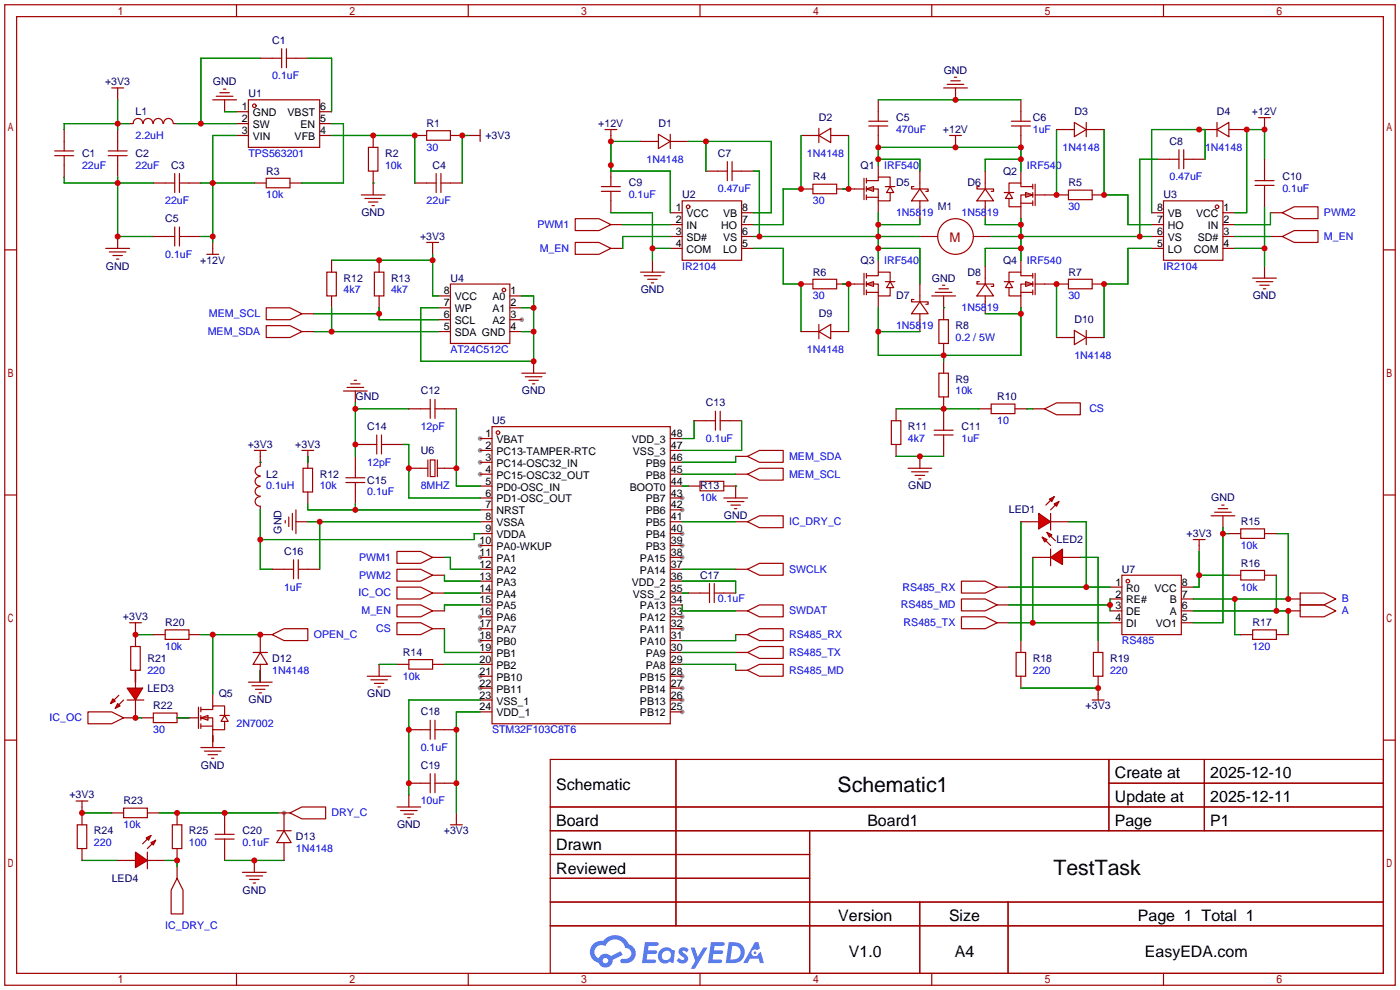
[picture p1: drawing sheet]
<svg xmlns="http://www.w3.org/2000/svg" width="299mm" height="212mm" viewBox="0 0 299 212" stroke-linecap="round" stroke-linejoin="round" font-family="sans-serif">
<g fill="#999">
<circle cx="102.6" cy="93.7" r=".51"/>
<circle cx="102.6" cy="96.3" r=".51"/>
<circle cx="102.6" cy="98.8" r=".51"/>
<circle cx="102.6" cy="101.3" r=".51"/>
<circle cx="102.6" cy="116.6" r=".51"/>
<circle cx="102.6" cy="119.1" r=".51"/>
<circle cx="102.6" cy="131.8" r=".51"/>
<circle cx="102.6" cy="134.4" r=".51"/>
<circle cx="102.6" cy="136.9" r=".51"/>
<circle cx="102.6" cy="144.5" r=".51"/>
<circle cx="102.6" cy="147.1" r=".51"/>
<circle cx="145.8" cy="152.1" r=".51"/>
<circle cx="145.8" cy="149.6" r=".51"/>
<circle cx="145.8" cy="147.1" r=".51"/>
<circle cx="145.8" cy="144.5" r=".51"/>
<circle cx="145.8" cy="134.4" r=".51"/>
<circle cx="145.8" cy="131.8" r=".51"/>
<circle cx="145.8" cy="119.1" r=".51"/>
<circle cx="145.8" cy="116.6" r=".51"/>
<circle cx="145.8" cy="114" r=".51"/>
<circle cx="145.8" cy="109" r=".51"/>
<circle cx="145.8" cy="106.4" r=".51"/>
<circle cx="111.5" cy="68.3" r=".51"/>
<circle cx="60.7" cy="173.7" r=".51"/>
</g>
<g fill="none" stroke="#a10000" stroke-width=".25">
<path d="M1 1h297.2v209.6h-297.2zM3.6 3.6h292.1v204.4h-292.1zM50.5 1v2.6M100.1 1v2.6M149.6 1v2.6M199.1 1v2.6M248.7 1v2.6M1 53.4h2.6M295.7 53.4h2.5M1 105.8h2.6M295.7 105.8h2.5M1 158.2h2.6"/>
<path d="M295.7 158.2h2.5M117.6 162.3h178.1v45.7h-178.1zM117.6 172.5h178.1M117.6 177.5h178.1M144.5 162.3v35.6M173 177.5v30.5M237 162.3v15.2M237 167.4h58.7M257.4 162.3v15.2M117.6 182.6h55.4M117.6 192.8h178.1M117.6 187.7h55.4"/>
<path d="M117.6 197.9h178.1M196.6 192.8v15.2M215.4 192.8v15.2M50.5 208v2.6M100.1 208v2.6M149.6 208v2.6M199.1 208v2.6M248.7 208v2.6"/>
</g>
<g fill="#5487ff">
<path d="M145.3 202.7a1.3 1.3 0 0 1 1.9 .3l-.4 .6a.54 .54 0 0 0-.9-.2l.1 .2a1.34 1.34 0 0 1 .9 1.8 1.47 1.47 0 0 1-2.3-.1l.5-.6 .8 .5a.31 .31 0 0 0 .4-.3 .31 .31 0 0 0-.3-.4 1.12 1.12 0 0 1-.7-1.8z"/>
<path d="M147.6 202.5h.9l.6 2 1.2-2h.9l-2.7 4.6h-.9l1-1.7z"/>
<path d="M137.8 201.4h1.7a1.31 1.31 0 0 1 1.2 .2 .4 .4 0 0 1-.3 .5l-1.8 .1-.1 .9h1.6a.4 .4 0 0 1 .4 .4 .4 .4 0 0 1-.5 .4h-1.6l-.2 1.2h1.4a.46 .46 0 0 1 .5 0 .46 .46 0 0 1 .1 .5l-.4 .2h-2.6z"/>
<path d="M151.9 201.4h1.7a1.32 1.32 0 0 1 1.2 .2 .39 .39 0 0 1-.3 .5l-1.8 .1-.1 .9h1.6a.4 .4 0 0 1 .4 .4 .4 .4 0 0 1-.4 .4h-1.7l-.2 1.2h1.4a.46 .46 0 0 1 .5 0 .46 .46 0 0 1 .1 .5l-.4 .2h-2.6z"/>
<path d="M161.3 201.4h.8l.3 1.3-.6 .4a.75 .75 0 0 0-1.1 .3 .75 .75 0 0 0 .5 1 .75 .75 0 0 0 .9-.7l.5-.2 .6 2.3h-.8l-.3-.9h-1.8l-.5 .9h-1z"/>
<path d="M155.7 201.4l-.6 4.4h1.5a2.27 2.27 0 0 0 2.6-2.2 2.27 2.27 0 0 0-2.7-2.2zM156.5 202.1a1.5 1.5 0 0 1 1.8 1.6 1.5 1.5 0 0 1-1.9 1.4h-.3z"/>
<path d="M141.2 203a1.6 1.6 0 0 0-.3 2.3 1.6 1.6 0 0 0 2.3 .2l.7 .3 .3-2.4-.1-.3-.5-.1a1.58 1.58 0 0 0-2.4 0zM141.8 203.5a.98 .98 0 0 1 1.6 .4 .98 .98 0 0 1-1.1 1.3 .94 .94 0 0 1-.9-.7 .94 .94 0 0 1 .4-1z"/>
<path d="M126.8 201.8a2.37 2.37 0 0 0 1.1 4 1.54 1.54 0 0 0 1.8 1 1.54 1.54 0 0 0 1.2-1.6l2.2-1.1-.5-.8-2 1a1.57 1.57 0 0 0-2.7 .5 1.5 1.5 0 0 1-.7-2.1 1.5 1.5 0 0 1 2.2-.5 2.23 2.23 0 0 1 2.3-1.4 2.23 2.23 0 0 1 2 1.8 1.16 1.16 0 0 1 1.2 1.1 1.16 1.16 0 0 1-1.1 1.2h-.7a.47 .47 0 0 0-.5 .4 .47 .47 0 0 0 .4 .5 2.17 2.17 0 0 0 2.5-.9 2.17 2.17 0 0 0-.3-2.7l-.8-.4a3.2 3.2 0 0 0-5.5-.7l-1.1 .1zM128.8 205.3a.6 .6 0 0 1 1.2 0 .6 .6 0 0 1-1.2 0z"/>
<circle cx="161.4" cy="203.6" r=".28"/>
</g>
<g fill="none" stroke="#a10000" stroke-width=".25">
<path d="M201.7 18.8h5.1M202.4 18h3.6M203.2 17.3h2M204 16.5h.5M204.2 18.8v2.5M128.5 39.9h4.1M129.3 27.7h2.5M130.6 27.7v2.5M130.6 35.3v4.6M136.9 30.2h3.8M140.7 28.7l2.6 1.5-2.6 1.6zM143.3 28.7v3.1"/>
<path d="M143.3 30.2h3.8M150.9 36.6h4.5M155.4 34.5v4.1M156.5 36.6h4.5M156.5 34.5v4.1M171.2 29h3.8M173.7 39.4h5.1v2h-5.1zM175 29l2.5-1.6v3.1zM175 27.4v3.1M177.5 29h3.9M184.7 38.1v4.6M185.2 38.6h2.5v-.8h2.5v2.1"/>
<path d="M185.2 38.1v1M185.2 39.9v1M185.7 25.9h4M185.7 26.9h4M187.7 21.3v4.6M187.7 26.9v4.6M187.7 35.3v2.5M189.2 39.9h2.1M190.2 39.9l.8 1.2h-1.5zM202.9 29h2.6M204.2 29v2.5M216.2 25.9h4"/>
<path d="M216.2 26.9h4M218.2 21.3v4.6M218.2 26.9v4.6M218.2 36.6v2.5M220.7 39.9h-2.5v-.8h-2.6v2M220.7 39.4v1M221.2 39.4v4.5M225.8 27.7h3.8M229.6 26.2l2.6 1.5-2.6 1.5zM232.2 26.2v3M232.2 27.7h3.8M247.4 34h4.6"/>
<path d="M252 32v4.1M253 34h4.6M253 32v4.1M256.3 27.7h3.8M260.1 27.7l2.5-1.5v3zM260.1 26.2v3M262.6 27.7h3.8M268.2 39.6h4.1M268.2 38.6h4.1M269 25.1h2.5M270.3 25.1v2.6M270.3 34v4.6"/>
<path d="M270.3 39.6v4.6M122.9 46.7h5.1l2.6 1.3-2.6 1.3h-5.1zM122.9 51.8h5.1l2.6 1.3-2.6 1.3h-5.1zM128.5 40.9h4.1M130.6 48h2.5M130.6 53.1h2.5M130.6 40.9v4.6M136.9 58.2h5.1M137.7 58.9h3.5M138.4 59.7h2.1M139.4 55.6v2.6M143.3 45.5h2.5"/>
<path d="M143.3 48h2.5M143.3 50.5h2.5M143.3 53.1h2.5M145.8 42.9h12.7v12.7h-12.7zM158.5 45.5h2.5M158.5 48h2.5M158.5 50.5h2.5M158.5 53.1h2.5M171.2 40.4h2.5M173.7 59.7h5.1v2h-5.1zM178.8 40.4h5.9M184.7 58.4v4.6"/>
<path d="M185.2 58.9h2.5v-.7h2.5v2M185.2 40.4h2.5v2.5h2.5v-1.8M185.2 40.4l1.5-.5v1zM185.2 41.7v1M185.2 58.4v1M185.2 42.2h2.5M187.7 42.9v2.6M187.7 55.6v2.6M196.6 50.5h3.8M208 50.5h3.8M214.6 41.1h2.1M215.6 41.1l.8 1.3h-1.5z"/>
<path d="M218.2 44.2v2.5M218.2 55.6v2.6M218.2 43.4h2.5M219.2 41.1l1.5 .6-1.5 .5zM220.7 41.7h-2.5v2.5h-2.6v-1.8M220.7 58.9h-2.5v-.7h-2.6v2M220.7 41.1v1.1M220.7 42.9v1M220.7 58.4v1M221.2 41.7h7.1M221.2 58.4v4.6M228.3 40.6h5.1v2.1h-5.1z"/>
<path d="M228.3 59.7h5.1v2h-5.1zM233.4 41.7h2.6M246.1 45.5h2.6M246.1 48h2.6M246.1 50.5h2.6M246.1 53.1h2.6M248.7 42.9h12.7v12.7h-12.7zM261.4 45.5h2.5M261.4 48h2.5M261.4 50.5h2.5M261.4 53.1h2.5M267.7 59.4h5.1"/>
<path d="M270.3 56.9v2.5M271.5 45.5h2.6M271.5 50.5h2.6M274.1 50.5l2.5-1.2h5.1v2.5h-5.1zM274.1 45.5l2.5-1.3h5.1v2.5h-5.1zM139.2 60.5h.5M171.2 60.7h2.5M171.2 70.9h3.8M175 70.9l2.5-1.6v3.1zM175 69.3v3.1M177.5 70.9h3.9M178.8 60.7h5.9"/>
<path d="M185.2 60.7h2.5v2.5h2.5v-1.7M185.2 60.7l1.5-.5v1zM185.2 60.2v1M185.2 62v1M185.2 62.5h2.5M187.7 63.2v2.6M189.2 60.2h2.1M190.2 60.2l.8 1.3h-1.5zM200.7 79.8h2v5h-2zM201.7 77.2v2.6M214.6 60.2h2.1M215.6 60.2l.8 1.3h-1.5z"/>
<path d="M218.2 62.5h2.5M218.2 63.2v2.6M219.2 60.2l1.5 .5-1.5 .5zM220.7 60.7h-2.5v2.5h-2.6v-1.7M220.7 60.2v1M220.7 62v1M221.2 60.7h7.1M225.8 72.1h3.8M229.6 70.6l2.6 1.5-2.6 1.6zM232.2 70.6v3.1M232.2 72.1h3.8M233.4 60.7h2.6"/>
<path d="M268.5 60.2h3.5M269.2 61h2.1M270 61.7h.5M54.4 96.3h2.5M55.6 99.7a1.01 1.01 0 0 0-1.1 1 1.01 1.01 0 0 0 1.1 1M55.6 96.3v3.3M64.5 96.3h2.6M65.8 96.3v3.8M73.4 83.6h5.1M74.2 82.8h3.5M74.9 82h2.1M75.7 81.3h.5"/>
<path d="M75.9 83.6v2.5M75.9 97.5v4.6M75.9 95h4.6M80.5 93v4M81.5 95h4.6M81.5 93v4M87.4 87.4h4.5M91.4 98.3v3.6M91.9 98.3h1.1v3.6h-1.1zM91.9 85.3v4.1M93 87.4h4.5M93 85.3v4.1"/>
<path d="M93.5 98.3v3.6M102.6 93.7h2.6M102.6 96.3h2.6M102.6 98.8h2.6M105.2 91.2h38.1v63.5h-38.1zM143.3 93.7h2.5M143.3 96.3h2.5M143.3 98.8h2.5M148.3 89.9h4.6M152.9 87.9v4M153.9 89.9h4.6M153.9 87.9v4"/>
<path d="M157.2 97.5h2.6M159.8 97.5l2.5-1.2h5.1v2.5h-5.1zM190.5 89.9h2v5.1h-2zM191.5 87.4v2.5M191.5 95v2.5M196.6 97.5v2.6M199.6 93h4.1M199.6 91.9h4.1M201.7 84.8v7.1M201.7 93v4.5M209.3 87.4h2.5M211.8 86.4h5.1v2h-5.1z"/>
<path d="M216.9 87.4h2.6M220.7 87.4h2.6M223.3 87.4l2.5-1.3h5.1v2.5h-5.1zM55.6 106.2a1.01 1.01 0 0 0-1.1 1 1.01 1.01 0 0 0 1.1 1v.8M55.6 104a1.01 1.01 0 0 0-1.1 1 1.01 1.01 0 0 0 1.1 1M55.6 101.8a1.01 1.01 0 0 0-1.1 1.1 1.01 1.01 0 0 0 1.1 1M64.8 100.1h2v5.1h-2zM65.8 105.2v2.5M73.9 102.1h4.1M73.9 103.1h4.1M75.9 103.1v4.6M87.4 100.1h4"/>
<path d="M93.5 100.1h4M102.6 101.3h2.6M102.6 103.9h2.6M102.6 106.4h2.6M102.6 109h2.6M102.6 111.5h2.6M102.6 114h2.6M102.6 116.6h2.6M102.6 119.1h2.6M143.3 101.3h2.5M143.3 103.9h2.5M143.3 106.4h2.5"/>
<path d="M143.3 109h2.5M143.3 111.5h2.5M143.3 114h2.5M143.3 116.6h2.5M143.3 119.1h2.5M147.1 103.9h2.5M149.6 102.9h5.1v2h-5.1zM154.7 103.9h2.5M157.2 101.3h2.6M159.8 101.3l2.5-1.2h5.1v2.5h-5.1zM194.1 100.1h5M194.8 100.8h3.6"/>
<path d="M195.6 101.6h2M196.3 102.4h.5M255 115.3h2.6M256.3 115.3v2.6M258.8 110.2h5.1M259.6 109.5h3.5M260.3 108.7h2.1M261.1 107.9h.5M261.4 110.2v2.6M262.6 114h2.6M265.2 113h5.1v2.1h-5.1zM270.3 114h2.5"/>
<path d="M84.8 133.1h5.1l2.6 1.3-2.6 1.2h-5.1zM92.5 134.4h2.5M102.6 121.7h2.6M102.6 124.2h2.6M102.6 126.7h2.6M102.6 129.3h2.6M102.6 131.8h2.6M102.6 134.4h2.6M102.6 136.9h2.6M102.6 139.4h2.6M143.3 121.7h2.5M143.3 124.2h2.5"/>
<path d="M143.3 126.7h2.5M143.3 129.3h2.5M143.3 131.8h2.5M143.3 134.4h2.5M143.3 136.9h2.5M143.3 139.4h2.5M147.1 126.7h4.5M151.6 124.7v4.1M152.7 126.7h4.5M152.7 124.7v4.1M157.2 121.7h2.6M157.2 139.4h2.6"/>
<path d="M157.2 130.6h2.6M157.2 135.6h2.6M159.8 121.7l2.5-1.3h5.1v2.5h-5.1zM159.8 130.6l2.5-1.3h5.1v2.5h-5.1zM159.8 135.6l2.5-1.2h5.1v2.5h-5.1zM159.8 139.4l2.5-1.2h5.1v2.5h-5.1zM205.5 124.2h5.1l2.5 1.3-2.5 1.2h-5.1zM205.5 128h5.1l2.5 1.3-2.5 1.3h-5.1zM205.5 131.8h5.1l2.5 1.3-2.5 1.3h-5.1zM213.1 129.3h2.5M213.1 125.5h2.5M213.1 133.1h2.5"/>
<path d="M237.2 125.5h2.6M237.2 128h2.6M237.2 130.6h2.6M237.2 133.1h2.6M239.8 122.9h12.7v12.7h-12.7zM252.5 125.5h2.5M252.5 128h2.5M252.5 130.6h2.5M252.5 133.1h2.5M262.6 122.9h2.6M265.2 121.9h5.1v2.1h-5.1zM265.2 135.6h2.5"/>
<path d="M267.7 134.6h5.1v2.1h-5.1zM270.3 122.9h2.5M272.8 135.6h2.5M275.3 128h2.6M275.3 130.6h2.6M277.9 126.7h5.1l2.5 1.3-2.5 1.3h-5.1zM277.9 129.3h5.1l2.5 1.3-2.5 1.2h-5.1zM27.2 149.6h3.5M29 143.3v3.8M29 149.6v3.8M78.5 144.5h5.1M79.2 145.3h3.6"/>
<path d="M80 146.1h2M80.8 146.8h.5M81 142v2.5M84.8 142h2.6M87.4 141h5.1v2h-5.1zM87.4 156h4.5M91.9 153.9v4.1M92.5 142h2.5M93 153.9v4.1M93 156h4.5M102.6 142h2.6M102.6 144.5h2.6"/>
<path d="M102.6 147.1h2.6M102.6 149.6h2.6M102.6 152.1h2.6M143.3 142h2.5M143.3 144.5h2.5M143.3 147.1h2.5M143.3 149.6h2.5M143.3 152.1h2.5M157.2 143.3h2.6M159.8 143.3l2.5-1.3h5.1v2.5h-5.1zM84.8 172.5h5.1M85.6 173.2h3.6"/>
<path d="M86.4 174h2M87.1 174.8h.5M87.4 167.4h4.5M87.4 169.9v2.6M91.9 165.4v4M93 167.4h4.5M93 165.4v4M96.3 176.3h2.5M97.5 173.7v2.6"/>
<circle cx="147.1" cy="44.2" r=".38"/>
<circle cx="204.2" cy="50.5" r="3.8"/>
<circle cx="260.1" cy="44.2" r=".38"/>
<circle cx="106.4" cy="92.5" r=".38"/>
<circle cx="241" cy="124.2" r=".38"/>
</g>
<g fill="none" stroke="#008700" stroke-width=".25">
<path d="M136.9 30.2h-6.3v6.4h12.7v8.9M147.1 30.2h17.7v15.3h-3.8M150.9 30.2v6.4M161 36.6h1.3v13.9M171.2 29v11.4h-3.8v7.6h-6.4M181.4 29v11.4h-1.3M187.7 35.3v-3.8h30.5v5.1M187.7 34h8.9v2.6M187.7 21.3h30.5M218.2 34h-7.6v2.6M225.8 27.7v14M236 27.7v14h5v6.3h5.1"/>
<path d="M257.6 34v-6.3h-11.5v17.8M270.3 34v-6.3h-3.9v17.8h-2.5M130.6 45.5h8.8v10.1M133.1 48h10.2M139.4 53.1h3.9M143.3 50.5h-10.2v2.6M161 53.1h6.4v7.6h3.8v10.2M161 50.5h35.6M187.7 53.1h8.9v7.6M187.7 45.5v10.1M196.6 46.7v1.3h-8.9M246.1 53.1h-5.1v7.6h-5v11.4"/>
<path d="M263.9 53.1h6.4M263.9 50.5h7.6M270.3 44.2v12.7M271.5 45.5v2.5h-7.6M180.1 60.7h1.3v10.2M225.8 60.7v11.4M55.6 98.8h.1M65.8 97.5v1.3M75.9 86.1v11.4M75.9 87.4h11.5M86.1 95h1.3v11.4h15.2M97.5 87.4v16.5h5.1"/>
<path d="M148.3 89.9v3.8h-2.5M158.5 89.9v6.4h-12.7M191.5 97.5h10.2M55.6 109v12.7h2.6M65.8 107.7v1.3h36.8M75.9 107.7v1.3M102.6 114h-1.3v1.3h-45.7M145.8 103.9h1.3M220.7 119.1v14M256.3 117.9v7.6h-1.3M261.4 112.8v20.3h-6.4M261.4 114h1.2"/>
<path d="M272.8 114h2.5v14h-20.3M29 135.6h3.8M95 134.4v5h7.6M145.8 129.3v1.3h11.4M145.8 124.2h11.4v2.5M145.8 121.7h11.4M145.8 126.7h1.3M145.8 139.4h11.4M157.2 135.6v1.3h-11.4M215.6 133.1h21.6M215.6 129.3h21.6M237.2 128v2.6"/>
<path d="M255 130.6h20.3v5M256.3 122.9h6.3M263.9 128v7.6h1.3M272.8 122.9v7.7M29 143.3v2.5M45.5 157.2v1.3M81 142h3.8M95 142h7.6M102.6 149.6h-15.2v20.3M102.6 152.1h-5.1v21.6M145.8 142h11.4v1.3"/>
</g>
<g fill="#f00" stroke="#a10000" stroke-width=".25">
<path d="M27.2 147.1h3.3l-1.5 2.5z"/>
<path d="M24.1 149.4l.5 .5-1 .5z"/>
<path d="M25.1 150.4l.6 .5-1.1 .5z"/>
</g>
<g fill="none" stroke="#a10000" stroke-width=".25">
<path d="M157.2 111.5h2.6M159.8 111.5l2.5-1.3h5.1v2.6h-5.1zM27.7 133.1h2.5M27.9 138.2h2.1v5.1h-2.1zM29 133.1v5.1M32.8 135.6h2.5M35.3 134.6h5.1v2.1h-5.1zM40.4 135.6h2.5M55.6 135.6h2.6M58.2 135.6l2.5-1.2h5.1v2.5h-5.1zM84.8 125.5h5.1l2.6 1.2-2.6 1.3h-5.1zM92.5 126.7h2.5"/>
<path d="M217.2 139.4h2v5.1h-2zM218.2 136.9v2.5M233.7 139.4h2v5.1h-2zM234.7 136.9v2.5M18.8 152.1h5.1l2.5 1.3-2.5 1.3h-5.1zM25.4 148.6l-1 1M26.4 149.6l-1 1M26.4 153.4h2.6M29 143.3v2.5M37.8 153.4h4.6M42.4 151.1v4.6M42.9 153.4l1.5-.5v1z"/>
<path d="M42.9 151.6h2.6v-.7h2.5v2M42.9 153.4h2.6v2.6h2.5v-1.8M42.9 159.8h5.1M42.9 155.2h2.6M42.9 151.1v1M42.9 152.9v1M42.9 154.7v1M45.5 148.3v2.6M45.5 156v3.8M47 152.9h2M48 152.9l.8 1.3h-1.6zM218.2 144.5v2.6"/>
<path d="M234.7 144.5v2.6M16.3 171.2h2.5M16.5 176.3h2v5.1h-2zM17.5 171.2v5.1M23.9 173.7h2.5M26.4 172.7h5.1v2.1h-5.1zM31.5 173.7h2.5M43.7 160.5h3.5M44.4 161.3h2.1M45.2 162.1h.5M17.5 181.4v2.5M25.1 183.9h3.9"/>
<path d="M31.5 183.9h3.8M31.5 182.1v3.6"/>
</g>
<path d="M145.8 111.5h11.4M218.2 111.5v25.4M228.3 111.5h3.9v14M230.9 119.1h3.8v17.8M95 126.7h7.6M215.6 125.5h21.6M218.2 147.1h16.5M17.5 173.7h6.4M17.5 183.9h7.6" fill="none" stroke="#008700" stroke-width=".25"/>
<g fill="#f00" stroke="#a10000" stroke-width=".25">
<path d="M29 182.1l2.5 1.8-2.5 1.5z"/>
<path d="M31.2 179.1l1.1-.5-.6 1z"/>
<path d="M32.3 180.1l1-.5-.5 1z"/>
</g>
<g fill="none" stroke="#a10000" stroke-width=".25">
<path d="M195.3 39.9h-.5v.5h3.6v.5h-.5M196.6 36.6v3.8M209.3 39.9h-.5v.5h3.5v.5h-.5M210.6 36.6v3.8M69.8 58.2h2.1v5h-2.1zM70.9 55.6v2.6M80 58.2h2v5h-2zM81 55.6v2.6M91.2 51.8h2.5M92.5 51.8v2.6M196.6 40.4l1.8 2.5h-3.6zM196.6 42.9v3.8"/>
<path d="M210.6 40.4l1.7 2.5h-3.5zM210.6 42.9v3.8M210.6 56.9v3.8M56.9 69.6h5.1l2.5 1.3-2.5 1.2h-5.1zM56.9 65.8h5.1l2.5 1.3-2.5 1.2h-5.1zM64.5 70.9h2.6M64.5 67.1h2.6M70.9 63.2v2.6M81 63.2v2.6M93.7 63.2h2.6M93.7 65.8h2.6M93.7 68.3h2.6"/>
<path d="M93.7 70.9h2.6M96.3 60.7h12.7v12.7h-12.7zM109 63.2h2.5M109 65.8h2.5M109 68.3h2.5M109 70.9h2.5M111.5 79.8h5.1M114 77.2v2.6M195.3 64h-.5v.5h3.6v.5h-.5M196.6 64.5l1.8 2.6h-3.6zM196.6 60.7v3.8M196.6 67.1v3.8"/>
<path d="M209.3 60.2h-.5v.5h3.5v.5h-.5M210.6 60.7l1.7 2.5h-3.5zM210.6 63.2v3.9M112.3 80.5h3.5M113 81.3h2.1M113.8 82h.5M61 111.3v.5M61.7 110.5v2M62.5 109.7v3.6M62.7 119.6v4.1M63.2 111.5h2.6M63.2 109v5"/>
<path d="M63.8 119.6v4.1M84.8 117.9h5.1l2.6 1.2-2.6 1.3h-5.1zM92.5 119.1h2.5M154.7 106.4h5.1M155.4 107.2h3.6M156.2 107.9h2M157 108.7h.5M157.2 103.9v2.5M218.2 111.5h3.8M224.5 111.5h3.8M224.5 109.7v3.6M58.2 121.7h4.5"/>
<path d="M63.8 121.7h4.5M84.8 121.7h5.1l2.6 1.2-2.6 1.3h-5.1zM84.8 129.3h5.1l2.6 1.3-2.6 1.2h-5.1zM92.5 122.9h2.5M92.5 130.6h2.5M31.5 179.3l-1 1M59.4 173.7h2.6M62 173.7l2.5-1.2h5.1v2.5h-5.1zM32.5 180.3l-1 1.1M37.8 187.7l1.3 2.5v5.1h-2.5v-5.1zM37.8 185.2v2.5"/>
<circle cx="107.7" cy="62" r=".38"/>
</g>
<g fill="none" stroke="#008700" stroke-width=".25">
<path d="M247.4 34h-3.8v16.5M70.9 55.6h21.6M92.5 54.4v8.8h1.2M210.6 46.7v1.3h7.6M211.8 50.5h34.3M218.2 46.7v8.9M218.2 53.1h-7.6v3.8M67.1 70.9h26.6M67.1 67.1h13.9M70.9 65.8v5.1M81 65.8v2.5h12.7M111.5 63.2h2.5v14h-24.1v-11.4h3.8"/>
<path d="M111.5 70.9h2.5M111.5 65.8h2.5M157.2 97.5v1.3h-11.4M191.5 87.4h17.8M219.5 87.4h1.2M65.8 111.5h36.8M68.3 111.5v10.2M95 119.1h1.3v2.6h6.3M145.8 101.3h11.4M157.2 103.9h.1M95 122.9v1.3h7.6M102.6 129.3h-7.6v1.3"/>
</g>
<g fill="#f00" stroke="#a10000" stroke-width=".25">
<path d="M222 109.7l2.5 1.8-2.5 1.5z"/>
<path d="M224.3 106.7l1-.5-.5 1z"/>
<path d="M225.3 107.7l1-.5-.5 1z"/>
</g>
<path d="M220.7 119.1h3.8M224.5 106.9l-1 1M224.5 117.3v3.6M225.6 107.9l-1.1 1.1M227.1 119.1h3.8" fill="none" stroke="#a10000" stroke-width=".25"/>
<g fill="#f00" stroke="#a10000" stroke-width=".25">
<path d="M224.5 119.1l2.6-1.8v3.3z"/>
<path d="M223.8 113.8l1 .5-.5 .5z"/>
<path d="M222.8 114.8l1 .5-.5 .5z"/>
</g>
<g fill="none" stroke="#a10000" stroke-width=".25">
<path d="M23.9 18.8h2.5M25.1 18.8v2.5M47 19.8h2M47.8 19.1h.5M55.6 12.4h4.6M60.2 10.4v4.1M61.2 12.4h4.6M61.2 10.4v4.1M11.7 32.3h4M11.7 33.3h4M13.7 27.7v4.6M13.7 33.3v4.5"/>
<path d="M23.1 32.3h4.1M23.1 33.3h4.1M25.1 27.7v4.6M25.1 33.3v4.5M27.7 26.4h.7M28.5 26.4a1.01 1.01 0 0 1 1-1.1 1.01 1.01 0 0 1 1 1.1M30.6 26.4a1.01 1.01 0 0 1 1-1.1 1.01 1.01 0 0 1 1.1 1.1M32.8 39.1h4.5M32.8 26.4a1.01 1.01 0 0 1 1-1.1 1.01 1.01 0 0 1 1 1.1M35 26.4a1.01 1.01 0 0 1 1-1.1 1.01 1.01 0 0 1 1 1.1M37.1 26.4h.7M37.3 37.1v4"/>
<path d="M38.4 39.1h4.5M38.4 37.1v4M45.5 21.3h5M46.2 20.6h3.6M48 21.3v2.6M50.5 23.9h2.6M50.5 26.4h2.6M50.5 29h2.6M53.1 21.3h15.2v10.2h-15.2zM54.4 39.1h2.5M56.9 38.1h5.1v2h-5.1zM62 39.1h2.5"/>
<path d="M68.3 23.9h2.6M68.3 26.4h2.6M68.3 29h2.6M78.7 31.5h2.1v5.1h-2.1zM79.8 29v2.5M79.8 36.6v5.1M88.6 29h2.6M88.6 39.1h4.6M91.2 27.9h5.1v2.1h-5.1zM93.2 37.1v4M94.2 39.1h4.6M94.2 37.1v4"/>
<path d="M96.3 29h2.5M100.1 29h2.5M102.6 27.7v2.5M22.6 53.1h5.1M23.4 53.8h3.5M24.1 54.6h2.1M24.9 55.4h.5M25.1 50.5v2.6M32.8 50.5h4.5M37.3 48.5v4.1M38.4 48.5v4.1M38.4 50.5h4.5"/>
<path d="M44.2 54.4h2.5M45.5 51.8v2.6M77.2 41.7h5.1M78 42.4h3.5M78.7 43.2h2.1M79.5 43.9h.5M199.1 63.2h5.1M199.9 62.5h3.6M200.7 68.3h2v5.1h-2zM200.7 61.7h2M201.4 61h.5M201.7 63.2v5.1"/>
<path d="M201.7 73.4v2.5M223.5 115.6l1 1M224.5 114.6l1.1 1M54.1 139.4h3M55.6 139.4l1.5 2.6h-3zM55.6 135.6v3.8M30.2 153.4h2.6M32.8 152.4h5v2h-5zM37.8 153.4h2.6M53.1 145.8h5.1M53.8 146.6h3.6M54.6 147.3h2"/>
<path d="M55.4 148.1h.5M55.6 142v3.8M233.4 149.6h2.6M234.7 147.1v2.5M36.8 176.3h2.1v5.1h-2.1zM37.8 173.7v2.6M46 178.3h4M46 179.3h4M48 173.7v4.6M48 179.3v4.6M59.2 177.5h3M60.7 177.5l1.5 2.6h-3z"/>
<path d="M60.7 173.7v3.8M37.8 181.4v2.5M51.8 186.4h5.1M52.6 187.2h3.5M53.3 188h2.1M54.1 188.7h.5M54.4 183.9v2.5M60.7 180.1v3.8"/>
<circle cx="54.4" cy="22.6" r=".38"/>
</g>
<g fill="none" stroke="#008700" stroke-width=".25">
<path d="M55.6 12.4h-12.7v14M65.8 12.4h5.1v11.5M13.7 37.8v1.3h19.1M25.1 21.3v6.4M25.1 37.8v12.7h7.7M27.7 26.4h-14v1.3M37.8 26.4h12.7M42.9 39.1h11.5M48 23.9h2.5M50.5 29h-5v22.8M70.9 26.4h2.5v12.7h-8.9M70.9 29h17.7v10.1"/>
<path d="M79.8 39.1h.1M100.1 29h-1.3v10.1M42.9 50.5h2.6M187.7 65.8v10.1h30.5v-10.1M187.7 70.9h8.9M201.7 65.8h.1M201.7 75.9v1.3M210.6 67.1h7.6M42.9 135.6h12.7M45.5 135.6v12.7M29 153.4h1.2M37.8 153.4h2.6"/>
<path d="M55.6 143.3v2.5M34 173.7h25.4M35.3 183.9h2.5v1.3M48 183.9h12.7"/>
</g>
<g fill="#c00">
<circle cx="181.4" cy="60.7" r=".63"/>
<circle cx="181.4" cy="40.4" r=".63"/>
<circle cx="225.8" cy="41.7" r=".63"/>
<circle cx="225.8" cy="60.7" r=".63"/>
<circle cx="171.2" cy="60.7" r=".63"/>
<circle cx="236" cy="60.7" r=".63"/>
<circle cx="236" cy="41.7" r=".63"/>
<circle cx="218.2" cy="34" r=".63"/>
<circle cx="218.2" cy="31.5" r=".63"/>
<circle cx="204.2" cy="31.5" r=".63"/>
<circle cx="187.7" cy="31.5" r=".63"/>
<circle cx="187.7" cy="34" r=".63"/>
<circle cx="204.2" cy="21.3" r=".63"/>
<circle cx="130.6" cy="35.3" r=".63"/>
<circle cx="130.6" cy="30.2" r=".63"/>
<circle cx="162.3" cy="50.5" r=".63"/>
<circle cx="187.7" cy="50.5" r=".63"/>
<circle cx="187.7" cy="48" r=".63"/>
<circle cx="187.7" cy="53.1" r=".63"/>
<circle cx="150.9" cy="30.2" r=".63"/>
<circle cx="171.2" cy="40.4" r=".63"/>
<circle cx="139.4" cy="53.1" r=".63"/>
<circle cx="256.3" cy="27.7" r=".63"/>
<circle cx="270.3" cy="53.1" r=".63"/>
<circle cx="266.4" cy="27.7" r=".63"/>
<circle cx="270.3" cy="27.7" r=".63"/>
<circle cx="261.4" cy="114" r=".63"/>
<circle cx="256.3" cy="122.9" r=".63"/>
<circle cx="263.9" cy="128" r=".63"/>
<circle cx="275.3" cy="128" r=".63"/>
<circle cx="275.3" cy="130.6" r=".63"/>
<circle cx="272.8" cy="130.6" r=".63"/>
<circle cx="237.2" cy="129.3" r=".63"/>
<circle cx="220.7" cy="133.1" r=".63"/>
<circle cx="87.4" cy="167.4" r=".63"/>
<circle cx="87.4" cy="156" r=".63"/>
<circle cx="75.9" cy="109" r=".63"/>
<circle cx="75.9" cy="95" r=".63"/>
<circle cx="75.9" cy="87.4" r=".63"/>
<circle cx="55.6" cy="115.3" r=".63"/>
<circle cx="87.4" cy="100.1" r=".63"/>
<circle cx="97.5" cy="100.1" r=".63"/>
<circle cx="196.6" cy="97.5" r=".63"/>
<circle cx="97.5" cy="156" r=".63"/>
<circle cx="97.5" cy="167.4" r=".63"/>
<circle cx="29" cy="135.6" r=".63"/>
<circle cx="234.7" cy="147.1" r=".63"/>
<circle cx="232.2" cy="125.5" r=".63"/>
<circle cx="17.5" cy="173.7" r=".63"/>
<circle cx="92.5" cy="55.6" r=".63"/>
<circle cx="81" cy="55.6" r=".63"/>
<circle cx="114" cy="70.9" r=".63"/>
<circle cx="114" cy="65.8" r=".63"/>
<circle cx="114" cy="77.2" r=".63"/>
<circle cx="81" cy="67.1" r=".63"/>
<circle cx="70.9" cy="70.9" r=".63"/>
<circle cx="201.7" cy="87.4" r=".63"/>
<circle cx="218.2" cy="50.5" r=".63"/>
<circle cx="243.6" cy="50.5" r=".63"/>
<circle cx="218.2" cy="48" r=".63"/>
<circle cx="218.2" cy="53.1" r=".63"/>
<circle cx="68.3" cy="111.5" r=".63"/>
<circle cx="25.1" cy="39.1" r=".63"/>
<circle cx="25.1" cy="50.5" r=".63"/>
<circle cx="42.9" cy="26.4" r=".63"/>
<circle cx="88.6" cy="29" r=".63"/>
<circle cx="79.8" cy="29" r=".63"/>
<circle cx="98.8" cy="29" r=".63"/>
<circle cx="45.5" cy="39.1" r=".63"/>
<circle cx="45.5" cy="50.5" r=".63"/>
<circle cx="29" cy="153.4" r=".63"/>
<circle cx="25.1" cy="26.4" r=".63"/>
<circle cx="218.2" cy="67.1" r=".63"/>
<circle cx="201.7" cy="75.9" r=".63"/>
<circle cx="187.7" cy="70.9" r=".63"/>
<circle cx="54.4" cy="183.9" r=".63"/>
<circle cx="37.8" cy="173.7" r=".63"/>
<circle cx="48" cy="173.7" r=".63"/>
<circle cx="37.8" cy="183.9" r=".63"/>
<circle cx="55.6" cy="135.6" r=".63"/>
<circle cx="45.5" cy="135.6" r=".63"/>
</g>
<g font-size="4.5">
<text x="179" y="169.2">Schematic1</text>
<text x="225.1" y="187">TestTask</text>
</g>
<g font-size="3.4">
<text x="238.3" y="166.4">Create at</text>
<text x="258.7" y="166.4">2025-12-10</text>
<text x="118.9" y="168.9">Schematic</text>
<text x="238.3" y="171.4">Update at</text>
<text x="258.7" y="171.4">2025-12-11</text>
<text x="118.9" y="176.5">Board</text>
<text x="185.4" y="176.5">Board1</text>
<text x="238.3" y="176.5">Page</text>
<text x="258.7" y="176.5">P1</text>
<text x="118.9" y="181.6">Drawn</text>
<text x="118.9" y="186.7">Reviewed</text>
<text x="179.2" y="196.8">Version</text>
<text x="202.8" y="196.8">Size</text>
<text x="243.2" y="196.8">Page 1 Total 1</text>
<text x="181.4" y="204.5">V1.0</text>
<text x="204.1" y="204.5">A4</text>
<text x="244.7" y="204.5">EasyEDA.com</text>
</g>
<text font-size="2.8" fill="#a00000" x="202.9" y="51.6">M</text>
<g font-size="2.3" fill="#000080">
<text x="58.2" y="9.4">C1</text>
<text x="201.7" y="15.7">GND</text>
<text x="22.5" y="18.3">+3V3</text>
<text x="45.5" y="18.3">GND</text>
<text x="53.1" y="20.8">U1</text>
<text x="29" y="24.6">L1</text>
<text x="91.2" y="27.1">R1</text>
<text x="103.7" y="29.7">+3V3</text>
<text x="127.9" y="27.1">+12V</text>
<text x="140.7" y="27.1">D1</text>
<text x="175" y="25.9">D2</text>
<text x="191.5" y="25.9">C5</text>
<text x="201.5" y="28.4">+12V</text>
<text x="220.7" y="25.9">C6</text>
<text x="229.6" y="24.6">D3</text>
<text x="260.1" y="24.6">D4</text>
<text x="267.6" y="24.6">+12V</text>
<text x="17.5" y="33.5">C1</text>
<text x="29" y="33.5">C2</text>
<text x="82.3" y="33.5">R2</text>
<text x="153.4" y="33.5">C7</text>
<text x="249.9" y="31">C8</text>
<text x="36.6" y="36">C3</text>
<text x="56.9" y="37.3">R3</text>
<text x="92.5" y="36">C4</text>
<text x="134.4" y="39.8">C9</text>
<text x="173.7" y="38.6">R4</text>
<text x="183.9" y="36">Q1</text>
<text x="191.5" y="39.8">D5</text>
<text x="206.8" y="39.8">D6</text>
<text x="214.4" y="37.3">Q2</text>
<text x="228.3" y="39.8">R5</text>
<text x="274.1" y="38.6">C10</text>
<text x="35.3" y="47.5">C5</text>
<text x="77.2" y="46.2">GND</text>
<text x="145.8" y="42.4">U2</text>
<text x="200.4" y="44.9">M1</text>
<text x="248.7" y="42.4">U3</text>
<text x="89.8" y="51.3">+3V3</text>
<text x="22.6" y="57.6">GND</text>
<text x="42.8" y="56.4">+12V</text>
<text x="173.7" y="58.9">R6</text>
<text x="183.9" y="56.4">Q3</text>
<text x="206.8" y="58.9">D8</text>
<text x="214.4" y="56.4">Q4</text>
<text x="228.3" y="58.9">R7</text>
<text x="73.4" y="60.2">R12</text>
<text x="83.6" y="60.2">R13</text>
<text x="96.3" y="60.2">U4</text>
<text x="136.9" y="62.7">GND</text>
<text x="191.5" y="64">D7</text>
<text x="199.2" y="60.2">GND</text>
<text x="267.7" y="64">GND</text>
<text x="175" y="67.8">D9</text>
<text x="204.2" y="70.3">R8</text>
<text x="229.6" y="69.1">D10</text>
<text x="204.2" y="81.8">R9</text>
<text x="76" y="85.6">GND</text>
<text x="89.9" y="84.3">C12</text>
<text x="111.5" y="84.3">GND</text>
<text x="150.9" y="86.8">C13</text>
<text x="213.1" y="85.6">R10</text>
<text x="52.9" y="95.7">+3V3</text>
<text x="63.1" y="95.7">+3V3</text>
<text x="78.5" y="91.9">C14</text>
<text x="105.2" y="90.6">U5</text>
<text x="194.1" y="91.9">R11</text>
<text x="205.5" y="91.9">C11</text>
<text x="89.9" y="97">U6</text>
<text x="56.9" y="102.1">L2</text>
<text x="68.3" y="102.1">R12</text>
<text x="78.5" y="103.3">C15</text>
<text x="149.6" y="104.6">R13</text>
<text x="194.1" y="104.6">GND</text>
<text x="258.8" y="107.2">GND</text>
<text x="154.7" y="111">GND</text>
<text x="215.6" y="109.7">LED1</text>
<text x="265.2" y="112.2">R15</text>
<text x="60.2" y="114" transform="rotate(-90 60.2 114)">GND</text>
<text x="60.7" y="118.6">C16</text>
<text x="225.8" y="116">LED2</text>
<text x="253.6" y="114.8">+3V3</text>
<text x="149.6" y="123.7">C17</text>
<text x="239.8" y="122.4">U7</text>
<text x="265.2" y="121.1">R16</text>
<text x="26.3" y="132.6">+3V3</text>
<text x="35.3" y="133.8">R20</text>
<text x="267.7" y="133.8">R17</text>
<text x="31.5" y="141.4">R21</text>
<text x="58.2" y="141.4">D12</text>
<text x="86.1" y="140.2">R14</text>
<text x="220.7" y="141.4">R18</text>
<text x="237.2" y="141.4">R19</text>
<text x="31.5" y="147.8">LED3</text>
<text x="46.7" y="149.1">Q5</text>
<text x="78.5" y="149.1">GND</text>
<text x="32.8" y="151.6">R22</text>
<text x="53.1" y="150.3">GND</text>
<text x="89.9" y="152.9">C18</text>
<text x="232" y="151.6">+3V3</text>
<text x="42.9" y="164.3">GND</text>
<text x="89.9" y="164.3">C19</text>
<text x="14.8" y="170.7">+3V3</text>
<text x="26.4" y="171.9">R23</text>
<text x="20.1" y="178.3">R24</text>
<text x="40.4" y="178.3">R25</text>
<text x="51.8" y="178.3">C20</text>
<text x="63.2" y="179.5">D13</text>
<text x="84.9" y="177">GND</text>
<text x="94.9" y="178.3">+3V3</text>
<text x="23.9" y="188.4">LED4</text>
<text x="51.8" y="191">GND</text>
</g>
<g font-size="2.3" fill="#00f">
<text x="58.2" y="17">0.1uF</text>
<text x="29" y="29.7">2.2uH</text>
<text x="191.5" y="28.4">470uF</text>
<text x="220.7" y="28.4">1uF</text>
<text x="53.1" y="33.5">TPS563201</text>
<text x="91.2" y="32.2">30</text>
<text x="138.2" y="34.8">1N4148</text>
<text x="172.5" y="33.5">1N4148</text>
<text x="227.1" y="32.2">1N4148</text>
<text x="257.6" y="32.2">1N4148</text>
<text x="17.5" y="36">22uF</text>
<text x="29" y="36">22uF</text>
<text x="82.3" y="36">10k</text>
<text x="153.4" y="41.1">0.47uF</text>
<text x="189" y="36">IRF540</text>
<text x="219.5" y="36">IRF540</text>
<text x="249.9" y="38.6">0.47uF</text>
<text x="274.1" y="41.1">0.1uF</text>
<text x="35.3" y="43.7">22uF</text>
<text x="56.9" y="42.4">10k</text>
<text x="91.2" y="43.7">22uF</text>
<text x="134.4" y="42.4">0.1uF</text>
<text x="173.7" y="43.7">30</text>
<text x="191.5" y="46.2">1N5819</text>
<text x="205.5" y="46.2">1N5819</text>
<text x="228.3" y="44.9">30</text>
<text x="283" y="46.2">PWM2</text>
<text x="114.9" y="48.7">PWM1</text>
<text x="115.4" y="53.8">M_EN</text>
<text x="283" y="51.3">M_EN</text>
<text x="35.3" y="55.1">0.1uF</text>
<text x="145.8" y="57.6">IR2104</text>
<text x="189" y="56.4">IRF540</text>
<text x="219.5" y="56.4">IRF540</text>
<text x="248.7" y="57.6">IR2104</text>
<text x="73.4" y="62.7">4k7</text>
<text x="83.6" y="62.7">4k7</text>
<text x="173.7" y="64">30</text>
<text x="228.3" y="64">30</text>
<text x="44.4" y="71.6">MEM_SDA</text>
<text x="44.7" y="67.8">MEM_SCL</text>
<text x="191.5" y="70.3">1N5819</text>
<text x="205.5" y="66.5">1N5819</text>
<text x="96.3" y="75.4">AT24C512C</text>
<text x="172.5" y="75.4">1N4148</text>
<text x="204.2" y="72.9">0.2 / 5W</text>
<text x="229.6" y="76.7">1N4148</text>
<text x="204.2" y="84.3">10k</text>
<text x="232.8" y="88.1">CS</text>
<text x="89.9" y="91.9">12pF</text>
<text x="150.9" y="94.5">0.1uF</text>
<text x="194.1" y="94.5">4k7</text>
<text x="205.5" y="94.5">1uF</text>
<text x="213.1" y="90.6">10</text>
<text x="78.5" y="99.5">12pF</text>
<text x="168.7" y="98.3">MEM_SDA</text>
<text x="56.9" y="104.6">0.1uH</text>
<text x="68.3" y="104.6">10k</text>
<text x="78.5" y="105.9">0.1uF</text>
<text x="89.9" y="104.6">8MHZ</text>
<text x="149.6" y="107.2">10k</text>
<text x="168.7" y="102.1">MEM_SCL</text>
<text x="168.7" y="112.2">IC_DRY_C</text>
<text x="76.8" y="119.9">PWM1</text>
<text x="265.2" y="117.3">10k</text>
<text x="76.8" y="123.7">PWM2</text>
<text x="168.7" y="122.4">SWCLK</text>
<text x="60.7" y="126.2">1uF</text>
<text x="76.6" y="127.5">IC_OC</text>
<text x="77.3" y="131.3">M_EN</text>
<text x="153.4" y="128.7">0.1uF</text>
<text x="168.7" y="131.3">SWDAT</text>
<text x="192.5" y="130">RS485_MD</text>
<text x="192.9" y="126.2">RS485_RX</text>
<text x="265.2" y="126.2">10k</text>
<text x="286.8" y="128.7">B</text>
<text x="286.8" y="131.3">A</text>
<text x="67.1" y="136.4">OPEN_C</text>
<text x="80.4" y="135.1">CS</text>
<text x="168.7" y="136.4">RS485_RX</text>
<text x="193.1" y="133.8">RS485_TX</text>
<text x="239.8" y="137.6">RS485</text>
<text x="31.5" y="144">220</text>
<text x="35.3" y="138.9">10k</text>
<text x="58.2" y="144">1N4148</text>
<text x="168.7" y="144">RS485_MD</text>
<text x="168.7" y="140.2">RS485_TX</text>
<text x="220.7" y="144">220</text>
<text x="237.2" y="144">220</text>
<text x="267.7" y="138.9">120</text>
<text x="86.1" y="145.3">10k</text>
<text x="10.6" y="154.1">IC_OC</text>
<text x="50.5" y="155.4">2N7002</text>
<text x="32.8" y="156.7">30</text>
<text x="89.9" y="160.5">0.1uF</text>
<text x="105.2" y="156.7">STM32F103C8T6</text>
<text x="89.9" y="171.9">10uF</text>
<text x="26.4" y="177">10k</text>
<text x="70.9" y="174.5">DRY_C</text>
<text x="20.1" y="180.8">220</text>
<text x="40.4" y="180.8">100</text>
<text x="51.8" y="180.8">0.1uF</text>
<text x="63.2" y="182.1">1N4148</text>
<text x="35.3" y="198.6">IC_DRY_C</text>
</g>
<g font-size="2.3">
<text x="51.7" y="23.6">1</text>
<text x="68.5" y="23.6">6</text>
<text x="51.7" y="26.1">2</text>
<text x="51.7" y="28.6">3</text>
<text x="54" y="24.8">GND</text>
<text x="54" y="27.4">SW</text>
<text x="54" y="29.9">VIN</text>
<text x="61.5" y="24.8">VBST</text>
<text x="63" y="29.9">VFB</text>
<text x="64.2" y="27.4">EN</text>
<text x="68.5" y="28.6">4</text>
<text x="68.5" y="26.1">5</text>
<text x="144.4" y="45.2">1</text>
<text x="144.4" y="47.7">2</text>
<text x="146.7" y="46.4">VCC</text>
<text x="154.5" y="46.4">VB</text>
<text x="158.6" y="47.7">7</text>
<text x="158.6" y="45.2">8</text>
<text x="247.3" y="47.7">7</text>
<text x="247.3" y="45.2">8</text>
<text x="249.6" y="46.4">VB</text>
<text x="255.6" y="46.4">VCC</text>
<text x="261.5" y="45.2">1</text>
<text x="261.5" y="47.7">2</text>
<text x="144.4" y="50.2">3</text>
<text x="144.4" y="52.8">4</text>
<text x="146.7" y="49">IN</text>
<text x="146.7" y="51.5">SD#</text>
<text x="154.2" y="49">HO</text>
<text x="154.5" y="51.5">VS</text>
<text x="158.6" y="52.8">5</text>
<text x="158.6" y="50.2">6</text>
<text x="247.3" y="52.8">5</text>
<text x="247.3" y="50.2">6</text>
<text x="249.6" y="51.5">VS</text>
<text x="249.6" y="49">HO</text>
<text x="256" y="51.5">SD#</text>
<text x="258.2" y="49">IN</text>
<text x="261.5" y="50.2">3</text>
<text x="261.5" y="52.8">4</text>
<text x="146.7" y="54">COM</text>
<text x="154.5" y="54">LO</text>
<text x="249.6" y="54">LO</text>
<text x="255.1" y="54">COM</text>
<text x="94.9" y="65.5">7</text>
<text x="94.9" y="62.9">8</text>
<text x="97.2" y="64.2">VCC</text>
<text x="105.3" y="64.2">A0</text>
<text x="109.1" y="62.9">1</text>
<text x="109.1" y="65.5">2</text>
<text x="94.9" y="70.6">5</text>
<text x="94.9" y="68">6</text>
<text x="97.2" y="71.8">SDA GND</text>
<text x="97.2" y="69.3">SCL</text>
<text x="97.2" y="66.7">WP</text>
<text x="105.3" y="66.7">A1</text>
<text x="105.3" y="69.3">A2</text>
<text x="109.1" y="68">3</text>
<text x="109.1" y="70.6">4</text>
<text x="103.8" y="93.4">1</text>
<text x="103.8" y="96">2</text>
<text x="106.1" y="94.7">VBAT</text>
<text x="135" y="94.7">VDD_3</text>
<text x="143.4" y="96">47</text>
<text x="143.4" y="93.4">48</text>
<text x="103.8" y="98.5">3</text>
<text x="103.8" y="101">4</text>
<text x="106.1" y="97.2">PC13-TAMPER-RTC</text>
<text x="106.1" y="99.8">PC14-OSC32_IN</text>
<text x="135.3" y="97.2">VSS_3</text>
<text x="138" y="99.8">PB9</text>
<text x="143.4" y="101">45</text>
<text x="143.4" y="98.5">46</text>
<text x="103.8" y="103.6">5</text>
<text x="103.8" y="106.1">6</text>
<text x="106.1" y="102.3">PC15-OSC32_OUT</text>
<text x="106.1" y="104.8">PD0-OSC_IN</text>
<text x="106.1" y="107.4">PD1-OSC_OUT</text>
<text x="134.6" y="104.8">BOOT0</text>
<text x="138" y="107.4">PB7</text>
<text x="138" y="102.3">PB8</text>
<text x="143.4" y="106.1">43</text>
<text x="143.4" y="103.6">44</text>
<text x="103.8" y="108.7">7</text>
<text x="103.8" y="111.2">8</text>
<text x="103.8" y="113.7">9</text>
<text x="106.1" y="109.9">NRST</text>
<text x="106.1" y="112.5">VSSA</text>
<text x="138" y="112.5">PB5</text>
<text x="138" y="109.9">PB6</text>
<text x="143.4" y="113.7">40</text>
<text x="143.4" y="111.2">41</text>
<text x="143.4" y="108.7">42</text>
<text x="102.5" y="116.3">10</text>
<text x="102.5" y="118.8">11</text>
<text x="106.1" y="115">VDDA</text>
<text x="106.1" y="117.5">PA0-WKUP</text>
<text x="138" y="117.5">PB3</text>
<text x="138" y="115">PB4</text>
<text x="143.4" y="118.8">38</text>
<text x="143.4" y="116.3">39</text>
<text x="102.5" y="121.4">12</text>
<text x="102.5" y="123.9">13</text>
<text x="106.1" y="120.1">PA1</text>
<text x="106.1" y="122.6">PA2</text>
<text x="106.1" y="125.2">PA3</text>
<text x="135" y="125.2">VDD_2</text>
<text x="136.8" y="122.6">PA14</text>
<text x="136.8" y="120.1">PA15</text>
<text x="143.4" y="123.9">36</text>
<text x="143.4" y="121.4">37</text>
<text x="238.4" y="125.2">1</text>
<text x="252.6" y="125.2">8</text>
<text x="102.5" y="126.4">14</text>
<text x="102.5" y="129">15</text>
<text x="102.5" y="131.5">16</text>
<text x="106.1" y="127.7">PA4</text>
<text x="106.1" y="130.2">PA5</text>
<text x="135.3" y="127.7">VSS_2</text>
<text x="136.8" y="130.2">PA13</text>
<text x="143.4" y="131.5">33</text>
<text x="143.4" y="129">34</text>
<text x="143.4" y="126.4">35</text>
<text x="238.4" y="127.7">2</text>
<text x="238.4" y="130.2">3</text>
<text x="240.7" y="126.4">R0</text>
<text x="240.7" y="129">RE#</text>
<text x="240.7" y="131.5">DE</text>
<text x="246.8" y="126.4">VCC</text>
<text x="250" y="131.5">A</text>
<text x="250" y="129">B</text>
<text x="252.6" y="130.2">6</text>
<text x="252.6" y="127.7">7</text>
<text x="102.5" y="134.1">17</text>
<text x="102.5" y="136.6">18</text>
<text x="106.1" y="132.8">PA6</text>
<text x="106.1" y="135.3">PA7</text>
<text x="106.1" y="137.9">PB0</text>
<text x="136.8" y="137.9">PA10</text>
<text x="136.8" y="135.3">PA11</text>
<text x="136.8" y="132.8">PA12</text>
<text x="143.4" y="136.6">31</text>
<text x="143.4" y="134.1">32</text>
<text x="238.4" y="132.8">4</text>
<text x="240.7" y="134.1">DI</text>
<text x="247" y="134.1">VO1</text>
<text x="252.6" y="132.8">5</text>
<text x="102.5" y="139.1">19</text>
<text x="102.5" y="141.7">20</text>
<text x="106.1" y="140.4">PB1</text>
<text x="106.1" y="142.9">PB2</text>
<text x="138" y="142.9">PA8</text>
<text x="138" y="140.4">PA9</text>
<text x="143.4" y="141.7">29</text>
<text x="143.4" y="139.1">30</text>
<text x="102.5" y="144.2">21</text>
<text x="102.5" y="146.8">22</text>
<text x="102.5" y="149.3">23</text>
<text x="106.1" y="145.5">PB10</text>
<text x="106.1" y="148">PB11</text>
<text x="136.8" y="148">PB14</text>
<text x="136.8" y="145.5">PB15</text>
<text x="143.4" y="149.3">26</text>
<text x="143.4" y="146.8">27</text>
<text x="143.4" y="144.2">28</text>
<text x="102.5" y="151.8">24</text>
<text x="106.1" y="150.6">VSS_1</text>
<text x="106.1" y="153.1">VDD_1</text>
<text x="136.8" y="153.1">PB12</text>
<text x="136.8" y="150.6">PB13</text>
<text x="143.4" y="151.8">25</text>
</g>
</svg>
